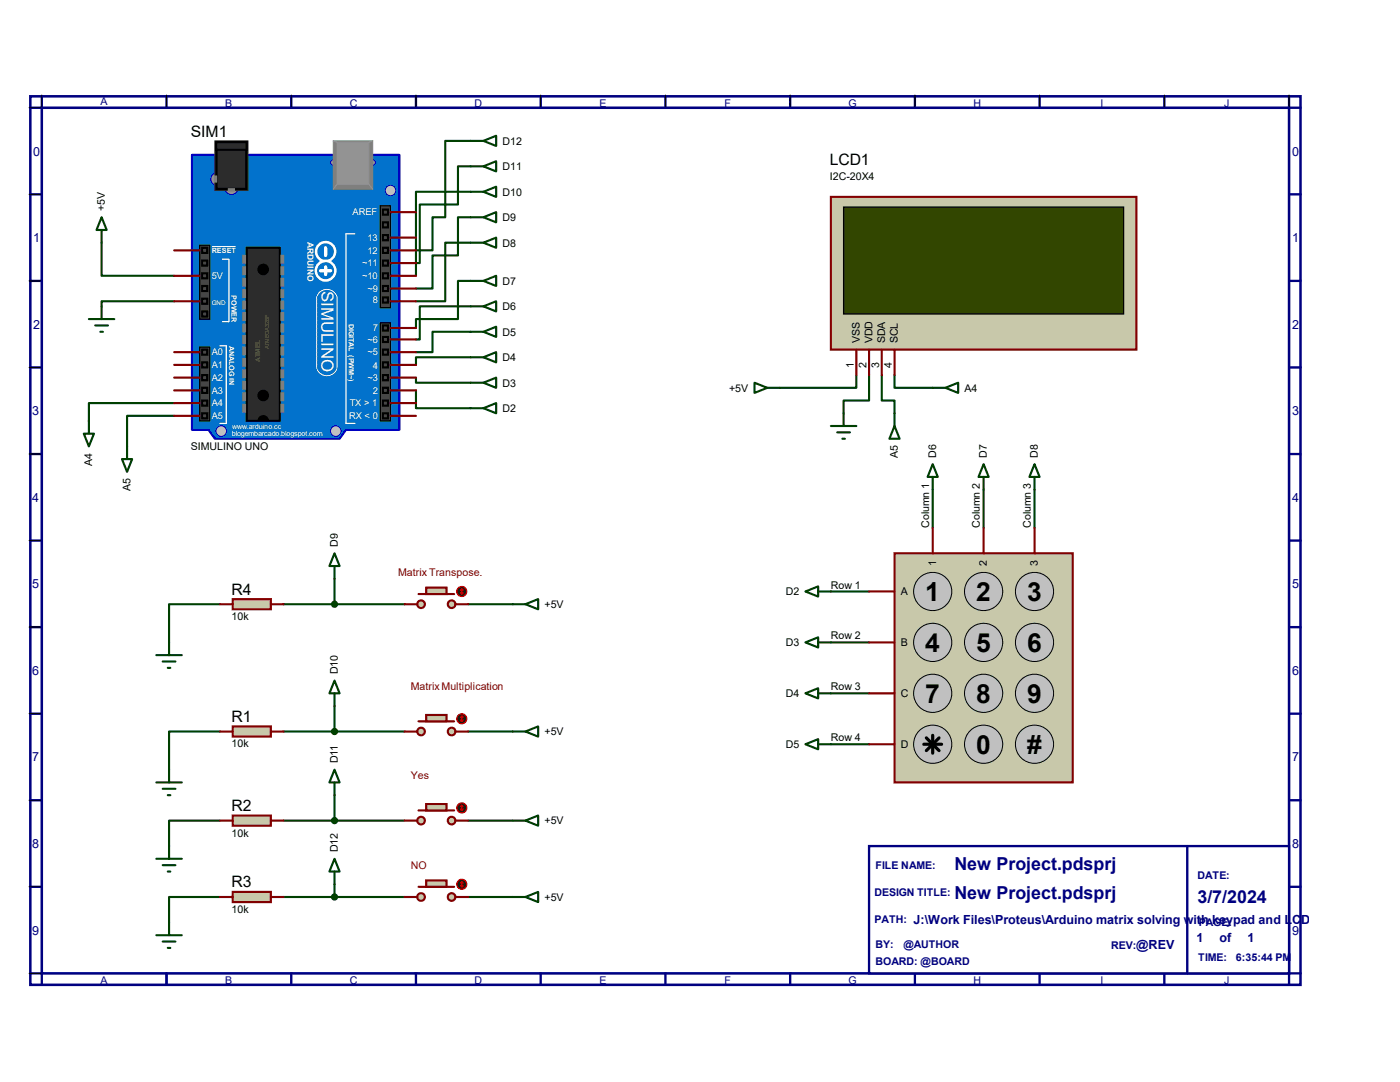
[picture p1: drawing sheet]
<svg xmlns="http://www.w3.org/2000/svg" width="279mm" height="216mm" viewBox="0 0 279 216" stroke-linecap="round" stroke-linejoin="round" font-family="sans-serif">
<path d="M6.1 19.2h253.4v177.3h-253.4zM8.3 21.5h249v172.7h-249z" fill="none" stroke="#000080" stroke-width=".51"/>
<g fill="none" stroke="#000080" stroke-width=".47">
<path d="M8.3 19.2v2.3h-2.2M33.2 19.2v2.3M58.1 19.2v2.3M83 19.2v2.3M107.9 19.2v2.3M132.8 19.2v2.3M157.7 19.2v2.3M182.6 19.2v2.3M207.5 19.2v2.3M232.4 19.2v2.3M257.3 19.2v2.3h2.2M6.1 38.8h2.2"/>
<path d="M257.3 38.8h2.2M6.1 56h2.2M257.3 56h2.2M6.1 73.3h2.2M257.3 73.3h2.2M6.1 90.6h2.2M257.3 90.6h2.2M6.1 107.9h2.2M257.3 107.9h2.2M6.1 125.1h2.2M257.3 125.1h2.2M6.1 142.4h2.2"/>
<path d="M6.1 159.7h2.2M257.3 142.4h2.2M257.3 159.7h2.2M6.1 177h2.2M257.3 177h2.2M6.1 194.2h2.2v2.3M33.2 194.2v2.3M58.1 194.2v2.3M83 194.2v2.3M107.9 194.2v2.3M132.8 194.2v2.3M157.7 194.2v2.3"/>
<path d="M182.6 194.2v2.3M207.5 194.2v2.3M232.4 194.2v2.3M259.5 194.2h-2.2v2.3"/>
</g>
<g fill="none" stroke="#000" stroke-width=".2">
<path d="M8.3 19l.1 2.3M33.2 19l.1 2.3M58.1 19l.1 2.3M83 19l.1 2.3M107.9 19v2.3M132.8 19v2.3M157.7 19v2.3M182.6 19v2.3M207.5 19v2.3M232.4 19v2.3M257.3 19v2.3M5.8 21.5h2.3"/>
<path d="M5.8 38.8h2.3M5.8 56h2.3M5.8 73.3h2.3M5.8 90.6h2.3M5.8 107.9h2.3M5.8 125.1h2.3M5.8 142.4h2.3M5.8 159.7h2.3M5.8 177h2.3M5.8 194.2h2.3"/>
</g>
<path d="M173.4 168.8h83.9v25.4h-83.9z" fill="#fff" stroke="#000080" stroke-width=".47"/>
<path d="M236.9 168.8v25.4" fill="none" stroke="#000080" stroke-width=".47"/>
<g fill="none" stroke="#004000" stroke-width=".42">
<path d="M93.9 38.3h-10.9v16.7M93.9 33.2h-2.5v7.6h-7.6v11.7h-.8M93.9 28.1h-5v15.2h-2.6v6.7h-3.3M20.3 48.4v6.6h14.5M93.9 56h-2.5v7.7h-8.4v1.7M93.9 48.4h-5v11.7h-5.9M93.9 43.3h-2.5v7.7h-5.1v6.6h-3.3M34.8 60.1h-14.5v1M83 77.9v3.5h10.9M83 75.4v1h10.9M93.9 71.3h-10.9v1.5M93.9 66.2h-7.6v4.1h-3.3"/>
<path d="M93.9 61.1h-10.1v6.6h-.8M170.9 74.8v2.6h-15.2M173.4 74.8v5.1h-5v2.6M176 74.8v5.1h2.5v2.6M178.5 74.8v2.6h7.6M34.8 80.4h-17.1v3.6M34.8 83h-9.4v6.1M186.1 97.7v7.6M196.3 97.7v7.6M206.5 97.7v7.6M66.8 115.5v5.1M165.8 118h7.6"/>
<path d="M43.9 120.6h-10.2v7.6M56.6 120.6h24.1M93.4 120.6h8.9M165.8 128.2h7.6M165.8 138.3h7.6M43.9 146h-10.2v7.6M56.6 146h24.1M66.8 140.9v5.1M66.8 158.7v5M93.4 146h8.9M165.8 148.5h7.6M43.9 163.7h-10.2v5.1"/>
<path d="M43.9 179h-10.2v5.1M56.6 163.7h24.1M56.6 179h24.1M66.8 176.4v2.6M93.4 163.7h8.9M93.4 179h8.9"/>
</g>
<path d="M38.3 30.9h41.4v54.9h-10.7l-1.2 1.7h-24.9l-1.3-1.7h-3.3z" fill="#0272cc" stroke="#0000c0" stroke-width=".42"/>
<path d="M45.7 51.7v12.5M70.8 46.7h-1.8v37.8h1.8M43.9 69h1.3v15.5" fill="none" stroke="#fff" stroke-width=".25"/>
<circle cx="65.2" cy="59.9" r="2.12" fill="#0272cc" stroke="#fff" stroke-width=".2" stroke-dasharray=".4 .1"/>
<circle cx="65.2" cy="72.8" r="2.16" fill="#0272cc" stroke="#fff" stroke-width=".2"/>
<path d="M62.9 59.4h4.6v13.9h-4.6z" fill="#0272cc" stroke="#0272cc" stroke-width=".42"/>
<path d="M63.2 59.1v14.5M67.3 59.1v14.5" fill="none" stroke="#fff" stroke-width=".2"/>
<path d="M63.2 58.3l-.5 1.3M67.3 58.3l.5 1.3M62.7 72.8l.8 2.6M67.8 72.8l-.5 1.8" fill="none" stroke="#0272cc" stroke-width=".42"/>
<g fill="#0272cc" stroke="#fff" stroke-width=".51">
<circle cx="65" cy="50.2" r="1.91"/>
<circle cx="65" cy="54" r="1.95"/>
</g>
<path d="M64 54h2M65 49.4v1.6M65 53.3v1.5" fill="none" stroke="#fff" stroke-width=".68"/>
<path d="M44.4 51.7h1.3M44.4 64.2h1.3M43.9 84.5h1.3" fill="none" stroke="#fff" stroke-width=".25"/>
<path d="M42.4 49.2h4.5" fill="none" stroke="#fff" stroke-width=".2"/>
<g fill="#c0c0c0" stroke="#0000c0" stroke-width=".2">
<circle cx="67" cy="86" r="1.06"/>
<circle cx="44.2" cy="86" r="1.06"/>
<circle cx="77.9" cy="38" r="1.06"/>
</g>
<g fill="#464646" stroke="#000" stroke-width=".25">
<path d="M39.8 48.9h2.1v14.8h-2.1z"/>
<path d="M39.8 69.3h2.1v14.7h-2.1z"/>
<path d="M75.9 41.1h2v20.3h-2z"/>
<path d="M75.9 64.4h2v19.6h-2z"/>
</g>
<g fill="#464646" stroke="#000" stroke-width=".42">
<path d="M40.3 49.4h1.1v1.1h-1.1z"/>
<path d="M40.3 52h1.1v1h-1.1z"/>
<path d="M40.3 54.5h1.1v1h-1.1z"/>
<path d="M40.3 57.1h1.1v1h-1.1z"/>
<path d="M40.3 59.6h1.1v1h-1.1z"/>
<path d="M40.3 62.1h1.1v1.1h-1.1z"/>
<path d="M40.3 69.8h1.1v1h-1.1z"/>
<path d="M40.3 72.3h1.1v1h-1.1z"/>
<path d="M40.3 74.8h1.1v1.1h-1.1z"/>
<path d="M40.3 77.4h1.1v1h-1.1z"/>
<path d="M40.3 79.9h1.1v1h-1.1z"/>
<path d="M40.3 82.5h1.1v1h-1.1z"/>
<path d="M76.4 41.8h1v1h-1z"/>
<path d="M76.4 46.9h1v1h-1z"/>
<path d="M76.4 49.4h1v1.1h-1z"/>
<path d="M76.4 52h1v1h-1z"/>
<path d="M76.4 54.5h1v1h-1z"/>
<path d="M76.4 57.1h1v1h-1z"/>
<path d="M76.4 59.4h1v1h-1z"/>
<path d="M76.4 44.4h1v1h-1z"/>
<path d="M76.4 64.9h1v1.1h-1z"/>
<path d="M76.4 67.2h1v1h-1z"/>
<path d="M76.4 69.8h1v1h-1z"/>
<path d="M76.4 72.3h1v1h-1z"/>
<path d="M76.4 74.8h1v1.1h-1z"/>
<path d="M76.4 77.4h1v1h-1z"/>
<path d="M76.4 79.9h1v1h-1z"/>
<path d="M76.4 82.5h1v1h-1z"/>
</g>
<path d="M49.2 49.4h6.6v34.6h-6.6z" fill="#2c2c2c" stroke="#000" stroke-width=".42"/>
<g fill="#000" stroke="#000" stroke-width=".2">
<circle cx="52.5" cy="53.8" r="1.06"/>
<circle cx="52.5" cy="78.9" r="1.06"/>
<circle cx="52.5" cy="84" r="1.06"/>
</g>
<path d="M49 84.8h7.1" fill="none" stroke="#0272cc" stroke-width="1.2"/>
<g fill="#939393" stroke="#0000c0" stroke-width=".2">
<circle cx="74.4" cy="32.4" r=".55"/>
<circle cx="66.5" cy="32.4" r=".55"/>
</g>
<path d="M66.5 28.1h7.9v9.7h-7.9z" fill="#808080" stroke="#808080" stroke-width=".2"/>
<path d="M67.3 28.4h6.3v8.3h-6.3z" fill="#939393" stroke="#939393" stroke-width=".2"/>
<path d="M66.5 28.1l.8 .3M67.3 36.7l-.8 1.1M73.6 36.7l.8 1.1M74.4 28.1l-.8 .3" fill="none" stroke="#939393" stroke-width=".2"/>
<g fill="#939393" stroke="#0000c0" stroke-width=".2">
<circle cx="46.2" cy="37.5" r="1.31"/>
<circle cx="43.4" cy="35.7" r="1.31"/>
</g>
<path d="M42.9 28.1h6.6v9.9h-6.6z" fill="#000" stroke="#2c2c2c" stroke-width=".2"/>
<g fill="#808080" stroke="#808080" stroke-width=".42">
<path d="M45.7 37.8h1v.2h-1z"/>
<path d="M42.9 35.2h.2v1h-.2z"/>
</g>
<path d="M43.6 28.9h5.1v8.4h-5.1z" fill="#2c2c2c" stroke="#2c2c2c" stroke-width=".42"/>
<path d="M43.1 28.4h6.1v1.5h-6.1z" fill="#2c2c2c" stroke="#000" stroke-width=".42"/>
<g fill="#808080" stroke="#808080" stroke-width=".25">
<path d="M56.1 51h.5v1.5h-.5z"/>
<path d="M56.1 53.3h.5v1.5h-.5z"/>
<path d="M56.1 55.5h.5v1.6h-.5z"/>
<path d="M56.1 57.8h.5v1.6h-.5z"/>
<path d="M56.1 60.1h.5v1.5h-.5z"/>
<path d="M56.1 62.4h.5v1.5h-.5z"/>
<path d="M56.1 64.7h.5v1.5h-.5z"/>
<path d="M56.1 67h.5v1.5h-.5z"/>
<path d="M56.1 69.3h.5v1.5h-.5z"/>
<path d="M56.1 71.5h.5v1.6h-.5z"/>
<path d="M56.1 73.8h.5v1.6h-.5z"/>
<path d="M56.1 76.1h.5v1.5h-.5z"/>
<path d="M56.1 78.4h.5v1.5h-.5z"/>
<path d="M56.1 80.7h.5v1.5h-.5z"/>
<path d="M48.5 51h.5v1.5h-.5z"/>
<path d="M48.5 53.3h.5v1.5h-.5z"/>
<path d="M48.5 55.5h.5v1.6h-.5z"/>
<path d="M48.5 57.8h.5v1.6h-.5z"/>
<path d="M48.5 60.1h.5v1.5h-.5z"/>
<path d="M48.5 62.4h.5v1.5h-.5z"/>
<path d="M48.5 64.7h.5v1.5h-.5z"/>
<path d="M48.5 67h.5v1.5h-.5z"/>
<path d="M48.5 69.3h.5v1.5h-.5z"/>
<path d="M48.5 71.5h.5v1.6h-.5z"/>
<path d="M48.5 73.8h.5v1.6h-.5z"/>
<path d="M48.5 76.1h.5v1.5h-.5z"/>
<path d="M48.5 78.4h.5v1.5h-.5z"/>
<path d="M48.5 80.7h.5v1.5h-.5z"/>
</g>
<g fill="none" stroke="#800000" stroke-width=".42">
<path d="M34.8 55h5M34.8 50h5M77.9 57.6h5.1M77.9 55h5.1M77.9 52.5h5.1M77.9 50h5.1M77.9 47.4h5.1M77.9 42.3h5.1M34.8 77.9h5M34.8 75.4h5M34.8 72.8h5M34.8 70.3h5"/>
<path d="M34.8 60.1h5M77.9 77.9h5.1M77.9 75.4h5.1M77.9 72.8h5.1M77.9 70.3h5.1M77.9 67.7h5.1M77.9 60.1h5.1M77.9 65.4h5.1M34.8 83h5M34.8 80.4h5M77.9 83h5.1M77.9 80.4h5.1"/>
</g>
<path d="M165.8 39.3h61v30.5h-61z" fill="#c8c8aa" stroke="#800000" stroke-width=".42"/>
<path d="M168.4 41.3h55.8v21.4h-55.8z" fill="#324600" stroke="#000" stroke-width=".25"/>
<path d="M170.9 69.8v5M173.4 69.8v5M176 69.8v5M178.5 69.8v5" fill="none" stroke="#800000" stroke-width=".42"/>
<path d="M178.5 110.4h35.6v45.7h-35.6z" fill="#c8c8aa" stroke="#800000" stroke-width=".42"/>
<g fill="#c0c0c0" stroke="#000" stroke-width=".2">
<circle cx="186.1" cy="118" r="3.8"/>
<circle cx="196.3" cy="118" r="3.8"/>
<circle cx="206.5" cy="118" r="3.8"/>
<circle cx="186.1" cy="128.2" r="3.8"/>
<circle cx="196.3" cy="128.2" r="3.8"/>
<circle cx="206.5" cy="128.2" r="3.8"/>
<circle cx="186.1" cy="138.3" r="3.8"/>
<circle cx="196.3" cy="138.3" r="3.8"/>
<circle cx="206.5" cy="138.3" r="3.8"/>
<circle cx="186.1" cy="148.5" r="3.8"/>
<circle cx="196.3" cy="148.5" r="3.8"/>
<circle cx="206.5" cy="148.5" r="3.8"/>
</g>
<path d="M184.4 148.5h3.5M184.9 147.2l2.5 2.6M186.1 146.7v3.6M187.4 147.2l-2.5 2.6" fill="none" stroke="#000" stroke-width=".64"/>
<path d="M173.4 118h5.1M186.1 105.3v5.1M196.3 105.3v5.1M206.5 105.3v5.1M173.4 128.2h5.1M173.4 138.3h5.1M173.4 148.5h5.1" fill="none" stroke="#800000" stroke-width=".42"/>
<g fill="#c8c8aa" stroke="#800000" stroke-width=".42">
<circle cx="90.1" cy="146" r=".76"/>
<circle cx="84" cy="146" r=".76"/>
</g>
<path d="M83.5 143.9h7.1" fill="none" stroke="#800000" stroke-width=".42"/>
<path d="M85 142.7h4.1v1.2h-4.1z" fill="#c8c8aa" stroke="#800000" stroke-width=".42"/>
<path d="M80.7 146h2.6M90.9 146h2.5" fill="none" stroke="#800000" stroke-width=".42"/>
<circle cx="92.2" cy="143.4" r="1.02" fill="#400000" stroke="#f00" stroke-width=".21"/>
<path d="M91.9 143.7l.3 .2M92.2 142.9v1M92.2 142.9l-.3 .3M92.2 142.9l.2 .3M92.4 143.7l-.2 .2" fill="none" stroke="#f00" stroke-width=".21"/>
<g fill="#c8c8aa" stroke="#800000" stroke-width=".42">
<circle cx="90.1" cy="163.7" r=".76"/>
<circle cx="84" cy="163.7" r=".76"/>
</g>
<path d="M83.5 161.7h7.1" fill="none" stroke="#800000" stroke-width=".42"/>
<path d="M85 160.4h4.1v1.3h-4.1z" fill="#c8c8aa" stroke="#800000" stroke-width=".42"/>
<path d="M80.7 163.7h2.6M90.9 163.7h2.5" fill="none" stroke="#800000" stroke-width=".42"/>
<circle cx="92.2" cy="161.2" r="1.02" fill="#400000" stroke="#f00" stroke-width=".21"/>
<path d="M91.9 161.5l.3 .2M92.2 160.7v1M92.2 160.7l-.3 .3M92.2 160.7l.2 .3M92.4 161.5l-.2 .2" fill="none" stroke="#f00" stroke-width=".21"/>
<g fill="#c8c8aa" stroke="#800000" stroke-width=".42">
<circle cx="90.1" cy="179" r=".76"/>
<circle cx="84" cy="179" r=".76"/>
</g>
<path d="M83.5 177h7.1" fill="none" stroke="#800000" stroke-width=".42"/>
<path d="M85 175.7h4.1v1.3h-4.1z" fill="#c8c8aa" stroke="#800000" stroke-width=".42"/>
<path d="M80.7 179h2.6M90.9 179h2.5" fill="none" stroke="#800000" stroke-width=".42"/>
<circle cx="92.2" cy="176.4" r="1.02" fill="#400000" stroke="#f00" stroke-width=".21"/>
<path d="M91.9 176.7l.3 .3M92.2 175.9v1.1M92.2 175.9l-.3 .3M92.2 175.9l.2 .3M92.4 176.7l-.2 .3" fill="none" stroke="#f00" stroke-width=".21"/>
<path d="M46.4 144.9h7.7v2.1h-7.7z" fill="#c8c8aa" stroke="#800000" stroke-width=".42"/>
<path d="M43.9 146h2.5M54.1 146h2.5" fill="none" stroke="#800000" stroke-width=".42"/>
<path d="M46.4 162.7h7.7v2.1h-7.7z" fill="#c8c8aa" stroke="#800000" stroke-width=".42"/>
<path d="M43.9 163.7h2.5M54.1 163.7h2.5" fill="none" stroke="#800000" stroke-width=".42"/>
<path d="M46.4 178h7.7v2h-7.7z" fill="#c8c8aa" stroke="#800000" stroke-width=".42"/>
<path d="M43.9 179h2.5M54.1 179h2.5" fill="none" stroke="#800000" stroke-width=".42"/>
<g fill="none" stroke="#004000" stroke-width=".42">
<path d="M93.9 38.3h2.6M93.9 33.2h2.6M93.9 28.1h2.6M96.5 38.3l2.5-1v2zM96.5 33.2l2.5-1v2zM96.5 28.1l2.5-1v2zM20.3 43.3l1 2.6h-2zM20.3 45.9v2.5M93.9 56h2.6M93.9 48.4h2.6M93.9 43.3h2.6M96.5 56l2.5-1v2.1z"/>
<path d="M96.5 48.4l2.5-1v2zM96.5 43.3l2.5-1v2.1zM17.7 63.7h5.1M19 64.9h2.5M20 66.2h.5M20.3 61.1v2.6M93.9 66.2h2.6M93.9 76.4h2.6M93.9 71.3h2.6M93.9 61.1h2.6M96.5 76.4l2.5-1v2zM96.5 71.3l2.5-1v2z"/>
<path d="M96.5 66.2l2.5-1v2zM96.5 61.1l2.5-1v2zM150.6 76.4l2.5 1-2.5 1zM153.1 77.4h2.6M186.1 77.4h2.6M188.7 77.4l2.5-1v2zM16.7 86.5h2.1l-1.1 2.6zM17.7 84v2.5M24.3 91.6h2.1l-1 2.5zM25.4 89.1v2.5M93.9 81.4h2.6M96.5 81.4l2.5-1v2.1z"/>
<path d="M165.8 85h5.1M167.1 86.3h2.5M168.1 87.5h.5M168.4 82.5v2.5M178.5 85l1 2.5h-2zM178.5 82.5v2.5M186.1 92.6l1.1 2.6h-2.1zM186.1 95.2v2.5M196.3 92.6l1 2.6h-2zM196.3 95.2v2.5M206.5 92.6l1 2.6h-2.1zM206.5 95.2v2.5"/>
<path d="M160.7 118l2.6-1v2zM163.3 118h2.5M66.8 135.8l1 2.5h-2.1zM66.8 138.3v2.6M160.7 128.2l2.6-1v2zM160.7 138.3l2.6-1v2.1zM163.3 128.2h2.5M163.3 138.3h2.5M31.2 156.1h5.1M32.5 157.4h2.5M33.5 158.7h.5M33.7 153.6v2.5"/>
<path d="M66.8 153.6l1 2.5h-2.1zM66.8 156.1v2.6M102.3 146h2.6M104.9 146l2.5-1.1v2.1zM160.7 148.5l2.6-1v2zM163.3 148.5h2.5M31.2 171.4h5.1M32.5 172.6h2.5M33.5 173.9h.5M33.7 168.8v2.6M66.8 171.4l1 2.5h-2.1zM66.8 173.9v2.5"/>
<path d="M102.3 163.7h2.6M102.3 179h2.6M104.9 163.7l2.5-1v2.1zM104.9 179l2.5-1v2zM31.2 186.6h5.1M32.5 187.9h2.5M33.5 189.1h.5M33.7 184.1v2.5"/>
</g>
<g fill="#004000" stroke="#004000" stroke-width=".42">
<circle cx="66.8" cy="146" r=".51"/>
<circle cx="66.8" cy="163.7" r=".51"/>
<circle cx="66.8" cy="179" r=".51"/>
</g>
<g fill="#c8c8aa" stroke="#800000" stroke-width=".42">
<circle cx="90.1" cy="120.6" r=".76"/>
<circle cx="84" cy="120.6" r=".76"/>
</g>
<path d="M83.5 118.5h7.1" fill="none" stroke="#800000" stroke-width=".42"/>
<path d="M85 117.3h4.1v1.2h-4.1z" fill="#c8c8aa" stroke="#800000" stroke-width=".42"/>
<path d="M80.7 120.6h2.6M90.9 120.6h2.5" fill="none" stroke="#800000" stroke-width=".42"/>
<circle cx="92.2" cy="118" r="1.02" fill="#400000" stroke="#f00" stroke-width=".21"/>
<path d="M91.9 118.3l.3 .2M92.2 117.5v1M92.2 117.5l-.3 .3M92.2 117.5l.2 .3M92.4 118.3l-.2 .2" fill="none" stroke="#f00" stroke-width=".21"/>
<path d="M46.4 119.5h7.7v2.1h-7.7z" fill="#c8c8aa" stroke="#800000" stroke-width=".42"/>
<path d="M43.9 120.6h2.5M54.1 120.6h2.5" fill="none" stroke="#800000" stroke-width=".42"/>
<path d="M66.8 110.4l1 2.5h-2.1zM66.8 112.9v2.6M31.2 130.7h5.1M32.5 132h2.5M33.5 133.3h.5M33.7 128.2v2.5M102.3 120.6h2.6M104.9 120.6l2.5-1.1v2.1z" fill="none" stroke="#004000" stroke-width=".42"/>
<circle cx="66.8" cy="120.6" r=".51" fill="#004000" stroke="#004000" stroke-width=".42"/>
<g font-size="5.3">
<text x="184.7" y="120">1</text>
<text x="194.8" y="120">2</text>
<text x="205" y="120">3</text>
<text x="184.7" y="130.1">4</text>
<text x="194.8" y="130.1">5</text>
<text x="205" y="130.1">6</text>
<text x="184.7" y="140.3">7</text>
<text x="194.8" y="140.3">8</text>
<text x="205" y="140.3">9</text>
<text x="194.8" y="150.5">0</text>
<text x="205" y="150.5">#</text>
</g>
<g font-size="3.6" fill="#000080">
<text x="190.5" y="173.6">New Project.pdsprj</text>
<text x="190.5" y="179.4">New Project.pdsprj</text>
<text x="239" y="180.2">3/7/2024</text>
</g>
<text font-size="3.3" fill="#fff" x="64.1" y="58.1" transform="rotate(90 64.1 58.1)">SIMULINO</text>
<g font-size="3.1">
<text x="38.1" y="27.3">SIM1</text>
<text x="165.6" y="33">LCD1</text>
<text x="46.2" y="118.7">R4</text>
<text x="46.2" y="144.1">R1</text>
<text x="46.2" y="161.8">R2</text>
<text x="46.2" y="177.1">R3</text>
</g>
<g font-size="2.5" fill="#000080">
<text x="6.6" y="31">0</text>
<text x="257.9" y="31">0</text>
<text x="6.6" y="48.3">1</text>
<text x="257.9" y="48.3">1</text>
<text x="6.6" y="65.6">2</text>
<text x="257.9" y="65.6">2</text>
<text x="6.4" y="82.8">3</text>
<text x="257.9" y="82.8">3</text>
<text x="6.4" y="100.1">4</text>
<text x="257.9" y="100.1">4</text>
<text x="6.4" y="117.4">5</text>
<text x="257.9" y="117.4">5</text>
<text x="6.4" y="134.7">6</text>
<text x="257.9" y="134.7">6</text>
<text x="6.4" y="151.9">7</text>
<text x="257.9" y="151.9">7</text>
<text x="6.4" y="169.2">8</text>
<text x="257.9" y="169.2">8</text>
<text x="182.3" y="184.3">J:\Work Files\Proteus\Arduino matrix solving with keypad and LCD display\New Pro</text>
<text x="6.4" y="186.5">9</text>
<text x="226.8" y="189.4">@REV</text>
<text x="238.8" y="187.9">1</text>
<text x="243.4" y="187.9">of</text>
<text x="249" y="187.9">1</text>
<text x="257.9" y="186.5">9</text>
</g>
<g font-size="2.1" fill="#000080">
<text x="20.1" y="21">A</text>
<text x="45" y="21.3">B</text>
<text x="69.8" y="21.3">C</text>
<text x="94.7" y="21.3">D</text>
<text x="119.6" y="21.3">E</text>
<text x="144.6" y="21.3">F</text>
<text x="169.3" y="21.3">G</text>
<text x="194.3" y="21.3">H</text>
<text x="219.6" y="21.3">I</text>
<text x="244.3" y="21.3">J</text>
<text x="174.7" y="173.4">FILE NAME:</text>
<text x="174.5" y="178.9">DESIGN TITLE:</text>
<text x="239" y="175.4">DATE:</text>
<text x="174.5" y="184.2">PATH:</text>
<text x="239.2" y="184.8">PAGE:</text>
<text x="174.7" y="189.1">BY:</text>
<text x="180.3" y="189.1">@AUTHOR</text>
<text x="221.7" y="189.3">REV:</text>
<text x="239.1" y="191.8">TIME:</text>
<text x="246.7" y="191.8">6:35:44 PM</text>
<text x="20.1" y="196.3">A</text>
<text x="45" y="196.3">B</text>
<text x="69.8" y="196.3">C</text>
<text x="94.7" y="196.3">D</text>
<text x="119.6" y="196.3">E</text>
<text x="144.6" y="196.3">F</text>
<text x="169.3" y="196.3">G</text>
<text x="174.7" y="192.6">BOARD: @BOARD</text>
<text x="194.3" y="196.3">H</text>
<text x="219.6" y="196.3">I</text>
<text x="244.3" y="196.3">J</text>
</g>
<g font-size="2.1">
<text x="100.3" y="28.9">D12</text>
<text x="100.3" y="34">D11</text>
<text x="165.6" y="35.9">I2C-20X4</text>
<text x="100.3" y="39">D10</text>
<text x="21" y="42.1" transform="rotate(-90 21 42.1)">+5V</text>
<text x="100.3" y="44.1">D9</text>
<text x="100.3" y="49.2">D8</text>
<text x="100.3" y="56.8">D7</text>
<text x="100.3" y="61.9">D6</text>
<text x="100.3" y="67">D5</text>
<text x="171.6" y="68.5" transform="rotate(-90 171.6 68.5)">VSS</text>
<text x="174.1" y="68.5" transform="rotate(-90 174.1 68.5)">VDD</text>
<text x="176.7" y="68.5" transform="rotate(-90 176.7 68.5)">SDA</text>
<text x="179.2" y="68.5" transform="rotate(-90 179.2 68.5)">SCL</text>
<text x="100.3" y="77.1">D3</text>
<text x="100.3" y="72.1">D4</text>
<text x="170.4" y="73.5" transform="rotate(-90 170.4 73.5)">1</text>
<text x="172.9" y="73.5" transform="rotate(-90 172.9 73.5)">2</text>
<text x="175.5" y="73.5" transform="rotate(-90 175.5 73.5)">3</text>
<text x="178" y="73.5" transform="rotate(-90 178 73.5)">4</text>
<text x="100.3" y="82.2">D2</text>
<text x="145.5" y="78.1">+5V</text>
<text x="192.5" y="78.1">A4</text>
<text x="38.1" y="89.7">SIMULINO UNO</text>
<text x="18.4" y="92.9" transform="rotate(-90 18.4 92.9)">A4</text>
<text x="179.2" y="91.4" transform="rotate(-90 179.2 91.4)">A5</text>
<text x="186.8" y="91.4" transform="rotate(-90 186.8 91.4)">D6</text>
<text x="197" y="91.4" transform="rotate(-90 197 91.4)">D7</text>
<text x="207.1" y="91.4" transform="rotate(-90 207.1 91.4)">D8</text>
<text x="26" y="98" transform="rotate(-90 26 98)">A5</text>
<text x="185.4" y="105.3" transform="rotate(-90 185.4 105.3)">Column 1</text>
<text x="195.6" y="105.3" transform="rotate(-90 195.6 105.3)">Column 2</text>
<text x="205.7" y="105.3" transform="rotate(-90 205.7 105.3)">Column 3</text>
<text x="67.4" y="109.1" transform="rotate(-90 67.4 109.1)">D9</text>
<text x="186.8" y="112.9" transform="rotate(-90 186.8 112.9)">1</text>
<text x="197" y="112.9" transform="rotate(-90 197 112.9)">2</text>
<text x="207.1" y="112.9" transform="rotate(-90 207.1 112.9)">3</text>
<text x="156.8" y="118.8">D2</text>
<text x="165.8" y="117.4">Row 1</text>
<text x="179.8" y="118.8">A</text>
<text x="46.2" y="123.7">10k</text>
<text x="108.7" y="121.3">+5V</text>
<text x="156.8" y="128.9">D3</text>
<text x="165.8" y="127.6">Row 2</text>
<text x="179.8" y="128.9">B</text>
<text x="67.4" y="134.5" transform="rotate(-90 67.4 134.5)">D10</text>
<text x="165.8" y="137.8">Row 3</text>
<text x="156.8" y="139.1">D4</text>
<text x="179.8" y="139.1">C</text>
<text x="46.2" y="149.1">10k</text>
<text x="108.7" y="146.7">+5V</text>
<text x="156.8" y="149.3">D5</text>
<text x="165.8" y="147.9">Row 4</text>
<text x="179.8" y="149.3">D</text>
<text x="67.4" y="152.3" transform="rotate(-90 67.4 152.3)">D11</text>
<text x="46.2" y="166.9">10k</text>
<text x="108.7" y="164.5">+5V</text>
<text x="67.4" y="170.1" transform="rotate(-90 67.4 170.1)">D12</text>
<text x="108.7" y="179.7">+5V</text>
<text x="46.2" y="182.2">10k</text>
</g>
<g font-size="2.1" fill="#800000">
<text x="79.5" y="114.9">Matrix Transpose.</text>
<text x="82" y="137.8">Matrix Multiplication</text>
<text x="82" y="155.5">Yes</text>
<text x="82" y="173.3">NO</text>
</g>
<g font-size="1.9" fill="#fff">
<text x="70.4" y="43">AREF</text>
<text x="72.3" y="53.1">~11</text>
<text x="73.3" y="48">13</text>
<text x="73.3" y="50.6">12</text>
<text x="42.2" y="55.7">5V</text>
<text x="72.3" y="55.7">~10</text>
<text x="73.3" y="58.2">~9</text>
<text x="74.4" y="60.5">8</text>
<text x="42.2" y="70.9">A0</text>
<text x="73.3" y="68.4">~6</text>
<text x="73.3" y="70.9">~5</text>
<text x="74.4" y="66.1">7</text>
<text x="42.2" y="73.4">A1</text>
<text x="42.2" y="76">A2</text>
<text x="73.3" y="76">~3</text>
<text x="74.4" y="73.7">4</text>
<text x="42.2" y="78.5">A3</text>
<text x="42.2" y="81.1">A4</text>
<text x="42.2" y="83.6">A5</text>
<text x="69.7" y="83.6">RX &lt; 0</text>
<text x="69.8" y="81.1">TX &gt; 1</text>
<text x="74.4" y="78.5">2</text>
</g>
<text font-size="1.7" fill="#fff" x="61.4" y="48.3" transform="rotate(90 61.4 48.3)">ARDUINO</text>
<g font-size="1.4" fill="#fff">
<text x="42.2" y="50.5">RESET</text>
<text x="46.2" y="58.9" transform="rotate(90 46.2 58.9)">POWER</text>
<text x="69.6" y="64.6" transform="rotate(90 69.6 64.6)">DIGITAL (PWM~)</text>
<text x="45.7" y="69" transform="rotate(90 45.7 69)">ANALOG IN</text>
<text x="46.3" y="87.1">blogembarcado.blogspot.com</text>
<text x="46.4" y="85.6">www.arduino.cc</text>
</g>
<text font-size="1.3" fill="#fff" x="42.2" y="60.8">GND</text>
<text font-size="1.3" fill="#808000" x="51.9" y="72.1" transform="rotate(-90 51.9 72.1)">ATMEL</text>
<text font-size="1.1" fill="#808000" x="53.6" y="69.6" transform="rotate(-90 53.6 69.6)">ATMEGA328P</text>
</svg>
